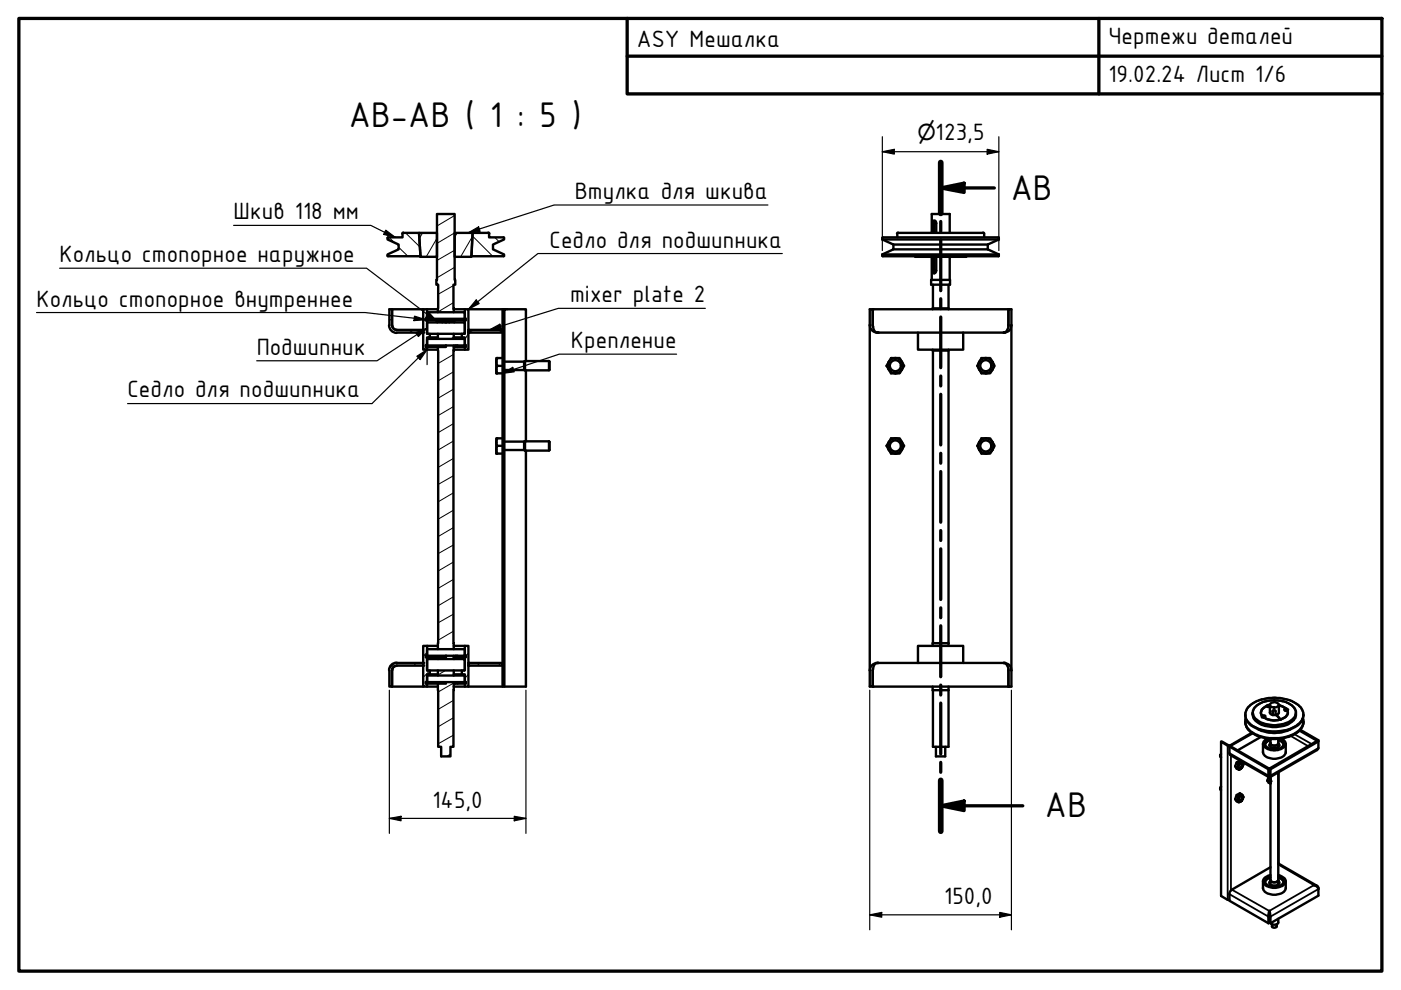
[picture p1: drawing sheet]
<svg xmlns="http://www.w3.org/2000/svg" width="297mm" height="210mm" viewBox="0 0 297 210" stroke-linecap="round" stroke-linejoin="round" font-family="sans-serif">
<!-- layer: Hatch (ISO) -->
<g fill="none" stroke="#000" stroke-width=".21">
<path d="M82.5 50.3l1 1M84.5 52.4l2 1.9M86 49.4l3 3M89.6 49.4l-.7 1.2M92.6 50.5l-2.2 4M96.4 56.7l-3.8 2.2M96.4 53.1l-3.8 2.1M96.4 49.4l-3.8 2.2M96.4 45.7l-3.8 2.2M97 49.4l-.6 .9M99.9 54.3h.1M104.5 54.3l-4.3-4.2-2.5 4.4"/>
<path d="M104.9 50.3l.9 .9M82.5 67.7l.6 .3M86.6 69.9l1 .6M90.3 73.6l-.3 .5M90.6 66.8l-.9 1.4M96 67.9l-.4 .3M96.1 64.2l-3.3 1.9M96.1 60.6l-3.2 1.8M96.1 78.8l-3.2 1.9M96.1 75.2l-3.2 1.9M96.2 71.5l-.6 .4M96.5 60.3v.1"/>
<path d="M98.6 65.6v.1M99.3 70l1 .5M99.3 70.6l-.7 1.4M105.6 69.9l1 .6M106.6 77.7l.3 .7M106.6 71.3l.3 .7M106.9 65.6v.1M96.1 97.2l-3.2 1.9M96.1 93.5l-3.2 1.9M96.1 89.8l-3.2 1.9M96.1 86.2l-3.2 1.9M96.1 82.5l-3.2 1.9"/>
<path d="M106.6 96.7l.3 .7M106.6 90.4l.3 .7M106.6 84l.3 .7M96.1 119.2l-3.2 1.9M96.1 115.5l-3.2 1.9M96.1 111.9l-3.2 1.9M96.1 108.2l-3.2 1.9M96.1 104.5l-3.2 1.9M96.1 100.9l-3.2 1.8M106.6 115.8l.3 .7M106.6 109.4l.3 .7M106.6 103.1l.3 .7"/>
<path d="M90.6 138.3l-.9 .8M93 139.4h-.2M96.1 133.8l-3.2 1.9M96.1 130.2l-3.2 1.9M96.1 126.5l-3.2 1.9M96.1 122.8l-3.2 1.9M96.2 137.4l-.3 .2M99.3 138.5l-.6 .5M106.6 134.8l.3 .7M106.6 128.5l.3 .7M106.6 122.1l.3 .7M83.7 140.7l-1.1 1"/>
<path d="M88.3 140.6l-.6 .5M91.1 142.2l-1.4 1.4M94.5 142.1l-1.7 1M95.5 159.9l-.8 .5M96.1 155.9l-3.2 1.8M96.1 152.2l-3.2 1.9M96.1 148.5l-3.2 1.9M96.2 144.8l-3.3 1.9M99.3 143l-.7 .8M101.8 140.6l-.6 .5M106.2 140.6l-.5 .5M106.6 141.2l.3 .7"/>
</g>
<!-- layer: Visible (ISO) -->
<g fill="none" stroke="#000" stroke-width=".51">
<path d="M82.2 50.5v.3l2.3 1.1v1l-2.3 1v.4M82.2 54.2l.1 .1M82.3 50.3l-.1 .1M85.3 49.6v.7h-3M85.5 49.3l-.2 .2M85.5 49.4h3.3l.4 4.9h-6.9M88.8 49.4h3.8v5.1h-3.4zM96.4 49.4h3.8l-.3 5.1h-3.5zM103.5 49.4h-3.3l-.3 4.9 7-.1M103.5 49.3l.3 .2M103.7 49.6v.7l3.2 .1M106.9 50.5v.3l-2.4 1.1v1l2.4 1v.4"/>
<path d="M187.1 53.9h24.7M187.1 50.8h24.7M187.1 50.5v.3M187.1 53.9v.4M187.1 50.8l2.3 1.1M187.1 54.2l.1 .1M187.2 50.3l-.1 .1M187.2 50.3l24.6 .1M189.4 51.9v1l-2.3 1M189.4 52.9h20M189.4 51.9h20M190.2 49.6v.7"/>
<path d="M190.4 49.3l-.2 .2M190.4 49.4h18M194.1 54.3v.2h3.6v-.2M197.4 59.3h4v1.1h-4zM197.5 49.4v-4h3.9v4M197.5 54.5v4.8M197.7 49.4v-2.1a.44 .44 0 0 1 .4-.5 .44 .44 0 0 1 .4 .5v2.1M197.9 54.3v.2M198.1 54.5v2.9l.1 .5M198.2 46.8l-.1 .5v2.1M201.4 54.5v4.8M204.9 54.3v.2h-7.2v2.9a.44 .44 0 0 0 .4 .5 .44 .44 0 0 0 .4-.5v-2.9"/>
<path d="M208.4 49.3l.3 .2v.8M209.4 52.9l2.4 1M209.4 51.9v1M211.8 50.5v.3M211.8 53.9v.4M211.8 50.8l-2.4 1.1M211.8 54.2l-24.6 .1M82.5 69a1.62 1.62 0 0 0 1.6 1.6M82.5 68.9v-3.3h.6v3.3M83.1 68.9l.4 .9 .6 .1M83.1 69a.98 .98 0 0 0 1 .9M84.1 69.9h5.6v.6h-5.6"/>
<path d="M89.7 65.6h-6.6l.1 3.7M90.3 67.6h8.4v.3h-8.4zM90.3 73.3h6.7v.3h-.8M90.3 73.3v.3h4.3v-.3M90.3 67.6l.3-.1v-1.9h-.9v8.5h.9v-.5M90.6 73.2h.1M90.6 67.6h.1M90.6 67.9v2.9h8v-2.9M90.6 65.6h2.2M90.6 66.3v1.2M90.6 71.9v1.3M90.6 74.1h2.2"/>
<path d="M90.6 70.6v.1M90.6 71.9h.1M90.6 66.3h.1M90.6 66.2h7.9M90.6 71.9h7.9M91.1 70.8v.7h-.5v1.6h-.3v.2M91.1 71.5h1.7M92.8 66.2l.1-5.8h-.4v-1.1h.1v-13.9h3.8v13.9h.1v1.1h-.4l.1 5.8M92.8 73.6v64M92.8 70.8v1.1M93 67.9v.3M93.8 68.4v-.2h.6v.2"/>
<path d="M93.8 68.2h-1.1v.2M95.2 68.4v-.2h1.1v.2M95.2 68.2h-.5v.2M96 67.9v.3M96.2 73.3v64.3M96.2 65.6h2.4M96.2 74.1h2.4M96.2 71.5h1.7M96.2 70.8v1.1M96.6 73.3v.3M97 73.3h1.7M97.9 70.8v.7h.7v1.6l.1 .2"/>
<path d="M98.4 68.4l.1 .1M98.4 68.4h-7.8v2.2M98.5 71.9h.1M98.5 66.3h.1M98.5 73.2h.1M98.5 67.6h.1M98.5 70.6l-.1 .1M98.6 66.3v1.2M98.6 68.5v2.1M98.6 71.9v1.3M98.7 67.6l-.1-.1v-1.9h.7v8.5h-.7v-.5M98.7 73.3v.3h-1.7"/>
<path d="M99.3 69.9h7.3v.6h-7.3zM99.3 65.6h7.3M105.2 76.7l.2 .9-.2 .7 .2 .9M105.2 76.7v2.5h1.4M105.4 75.9l-.2 .8M105.4 75.9h-.2v.8M105.4 75.9h1.2M105.4 77.6h1.2M106.9 65.6v80h-.3v-80h4.9v11M106.9 76.7h4.2M106.9 78.5h4.2M111.1 76.7v1.8"/>
<path d="M111.1 78.5h.2M111.3 76.6v1.9M111.3 76.6l-.2 .1M111.3 76.6h5.1M111.5 78.5v15.1M116.4 76.6l.1 .1v1.7l-.1 .1h-5.1M116.4 76.6v1.9M184.4 68.9a1.63 1.63 0 0 0 1.7 1.6M185 68.9v-3.3h-.6v80h.6v-3.5M185 68.9a1.41 1.41 0 0 0 1.1 1.6M185 68.9l.1 .4M185 68.9v-3.3h28.8v3.3"/>
<path d="M188.9 75.9h1.9l.9 1.7-.9 1.6h-1.9l-.9-1.6zM194.6 70.5v3.6h9.6v-3.6M197.7 74.1v.2h3.4M197.8 60.4v5M197.8 74.3v62.1M201.1 65.4h-3.4v.2M201.1 60.4v5.2M201.1 74.1v62.8M207.6 78.3a1.62 1.62 0 0 0 2.8 0M207.6 78.3l.5 .9h1.8l.5-.9M210.4 76.7a1.62 1.62 0 0 0-2.2-.6 1.62 1.62 0 0 0-.6 2.2M210.4 76.7a1.62 1.62 0 0 1 0 1.6"/>
<path d="M210.4 76.7l-.5-.8h-1.8l-.9 1.7 .4 .7M210.4 76.7l.5 .9-.5 .7M213.8 68.9v-3.3h.6v80h-.6v-3.5M213.8 68.9a1.41 1.41 0 0 1-1 1.6M213.8 68.9v.4M214.4 68.9a1.52 1.52 0 0 1-1.5 1.6h-26.8M105.2 93.8l.2 .7-.2 .8 .2 .9M105.2 93.8v2.4h1.4M105.4 92.9l-.2 .9M105.4 92.9h-.2v.9M105.4 92.9h1.2M105.4 94.5h1.2"/>
<path d="M106.9 93.6h4.2M106.9 95.4h4.2M111.1 93.6v1.8M111.1 95.4l.2 .1M111.3 93.6v1.9M111.3 93.6h-.2M111.3 93.6h5.1M111.5 95.5v50.1h-4.6M116.4 93.6l.1 .1v1.7l-.1 .1h-5.1M116.4 93.6v1.9M188.9 92.9h1.9l.9 1.6-.9 1.7h-1.9l-.9-1.7zM207.6 93.7a1.62 1.62 0 0 1 2.8 0"/>
<path d="M207.6 93.7a1.62 1.62 0 0 0 .6 2.3 1.62 1.62 0 0 0 2.2-.6M207.6 93.8l.5-.9h1.8l.5 .9M207.6 93.8l-.4 .7 .9 1.7h1.8l.5-.9M210.4 93.7a1.62 1.62 0 0 1 0 1.7M210.4 93.8l.5 .7-.5 .8M90.3 139v.4h4.3v-.4M90.3 139h.3v-2.1h-.9v8.7h.9v-.7M90.3 139h4.3M90.6 138.9v.1M90.6 139.4v2.7M90.6 137.7v1.3M90.6 136.9h2.2"/>
<path d="M90.6 137.6v.1M90.6 137.6h7.9M90.6 139.7h7.8M90.6 139.8v2.2M92.8 139.4v.3M94.6 139h2.4v.4h-.8M96.2 136.9h2.4M96.2 139v.7M96.6 139v.4M97 139h1.7M98.4 139.8l.1 .1M98.5 137.6v.1"/>
<path d="M98.5 138.9v.1M98.6 139.4v2.7h-8M98.6 137.7v1.3M98.6 139.9v2.1M98.7 139h-.1v-2.1h.7v8.7h-.7v-.7M98.7 139v.4h-1.7M201.1 136.4h-3.4v.5M83.2 141.8l-.1 3.8h6.6M84.1 141.1a.98 .98 0 0 0-1 1M84.1 140.5a1.62 1.62 0 0 0-1.6 1.6M84.1 141.1l-.6 .3-.4 .7v3.5h-.6v-3.5M84.1 140.6h5.6v.5h-5.6"/>
<path d="M90.3 144.6h6.7v.3h-.8M90.3 144.6v.3h4.3v-.3M90.6 144.6h.1M90.6 145.6h2.2M90.6 142.1h.1M90.6 143.2v1.4M90.6 143.2l7.9 .1M91.1 142.1v.9h-.5v1.6h-.3M91.1 143h1.7M92.8 142.1v1.1M96.2 144.6l-.1 13.7h-.6v2.1h-2v-2.1h-.6l-.1-13.4M96.2 145.6h2.4"/>
<path d="M96.2 143h1.7M96.2 142.1v1.1M96.6 144.6v.3M97 144.6h1.7M97.9 142.1v.9h.7v1.6h.1M98.5 144.6h.1M98.5 142.1h-.1M98.6 143.3v1.3M98.7 144.6v.3h-1.7M99.3 140.6h7.3v.5h-7.3zM99.3 145.6h7.3M185 142.1v3.5h28.8v-3.5"/>
<path d="M185.1 141.8l-.1 .3M186.1 140.6a1.41 1.41 0 0 0-1.1 1.5M186.1 140.6a1.63 1.63 0 0 0-1.7 1.5M186.1 140.6h26.8a1.52 1.52 0 0 1 1.5 1.5M194.6 140.6v-3.7h9.6v3.7M197.7 145.6v.7h3.4M198.4 158.3v2.1h2v-2.1M201.1 145.6v12.7h-3.3v-12M212.8 140.6a1.41 1.41 0 0 1 1 1.5M213.8 141.8v.3M260.7 158.3l8.2 4.8M264 152.9a3.2 3.2 0 0 0 2.3 3 9 9 0 0 0 9.4-1.1l.4-.7 .3-1.2"/>
<path d="M264.1 152.3a2.95 2.95 0 0 0 2 3.4 9.2 9.2 0 0 0 9.4-.9 2.37 2.37 0 0 0 .7-2.5M264.7 149.8a8.8 8.8 0 0 1 8.1-1.5 4.4 4.4 0 0 1 3.6 2.9 3.3 3.3 0 0 1-2.6 3.3 9.6 9.6 0 0 1-8.6-.7 2.61 2.61 0 0 1-.5-4zM265.4 155.4l-4.6 2.7h-.3l-1.5-.9-.1 .1M265.6 155.5l-4.8 2.7h-.3l-1.6-.9v32.7l1.4 .8 .4 .1M266.4 149.6a6.5 6.5 0 0 1 7.7 .2 2.23 2.23 0 0 1-.8 3.7 6.8 6.8 0 0 1-7-.6 2.15 2.15 0 0 1 .1-3.3zM266.8 154.7a7.8 7.8 0 0 0 6.8 0M267.3 156.2l-4.9 2.9M267.6 151.7l-.1 .4h.5M267.6 151.7h.4a.23 .23 0 0 1 .3 .2 .23 .23 0 0 1-.3 .2M267.6 151.7v.4M267.8 159.4a1.96 1.96 0 0 0 2.1 1.5h.3a2.12 2.12 0 0 0 2.4-1.5M267.8 157.7v1.9"/>
<path d="M268.5 149.7a1.37 1.37 0 0 0-.9 2M268.5 149.7l.3 .2 .4-.1M268.8 156.6a1.1 1.1 0 0 0-1 1 1.1 1.1 0 0 0 .8 1.1 3.1 3.1 0 0 0 3.9-.7 1.19 1.19 0 0 0-.9-1.4M269.2 149.5h-.5l-.2 .2M269.2 149.5v1.6a.99 .99 0 0 0 1.4 .4l.9 1.1a4.4 4.4 0 0 1-3.5-.5M269.4 156.9a1.62 1.62 0 0 0-1.2 .9M269.4 157.6a.55 .55 0 0 0-.2 .7 .55 .55 0 0 0 .7 .2 .92 .92 0 0 0 1.3-.7l-.2-.2M269.4 157.8l-.2 .4M269.4 158.3v-1.7a1.24 1.24 0 0 0-1.2 1.4 2.55 2.55 0 0 0 3.9 0 1.13 1.13 0 0 0-1.1-1.4v1.7M269.4 157.5a.91 .91 0 0 0 1.5 .4l.1-.4M269.4 157.6a.99 .99 0 0 0 1.6 0M269.5 149.1a1.18 1.18 0 0 1 1.6 .4 1.05 1.05 0 0 1-.9 .5 1.05 1.05 0 0 1-1-.6z"/>
<path d="M269.8 151.6l.1-1 .5 .1v.9M269.9 150.7v.9M270.6 151.5v.1M271 156.9a1.62 1.62 0 0 1 1.2 .9M271 157.8l.2 .4M271.1 149.5l.8 .3 .8 .5M271.1 149.5v1.7l-.5 .3M272.6 157.7v1.9M272.7 150.3l.4 .2-.2 .2M272.7 150.3h-.3a.33 .33 0 0 0 .1 .4 .33 .33 0 0 0 .4 0M272.7 150.3l-.1 .4M272.9 150.7a1.46 1.46 0 0 1-1.2 1.8 4.6 4.6 0 0 1-3.7-.4"/>
<path d="M272.9 150.7a1.19 1.19 0 0 1-.9 1.6l-.5 .3-.9-1.1M275.5 154.9l3.8 2.2M275.7 154.7l3.8 2.2M279.3 157.1l.2-.2v.3zM279.3 157.1l-10.2 5.9M258.7 160.3l.2-.4a.4 .4 0 0 0 0 .7M258.7 167.2l.2-.4a.4 .4 0 0 0 0 .7M261.9 162.5l.4 .2M261.9 169.5l.4 .1M262.2 161.6l.4 .3M262.2 168.6l.4 .2M262.5 162.3v.7l-.2-.3z"/>
<path d="M262.5 163h.5l-.4 .2zM262.5 169.3v.6l-.2-.3zM262.5 169.9l.5 .1-.4 .1zM262.6 161.9l.4-.2-.5 .6zM262.6 168.8l.4-.2-.5 .7zM262.8 168.9a.35 .35 0 0 1 .5-.1 .35 .35 0 0 1 .1 .5 .5 .5 0 0 1-.8 .4v-.5zM263 161.8h.1a.44 .44 0 0 1 .4 .4 .44 .44 0 0 1-.3 .5 .36 .36 0 0 1-.5 .2 .36 .36 0 0 1-.1-.6zM263 161.7l.3-.2 .2 .3-.2-.2zM263 168.6l.3-.2 .2 .3-.2-.1zM263.3 161.5l-.4-.2-.7 .3-.3 .9 .3 .5 .4 .2M263.3 161.8v.4a.76 .76 0 0 1-.7 .6M263.3 168.4l-.4-.2-.7 .4-.3 .9 .3 .4 .4 .2"/>
<path d="M263.3 168.8a.79 .79 0 0 1-.7 1M263.5 161.8h.1l-.1 .6 .1-.3zM263.5 162.4l-.5 .6zM263.5 168.7l.1 .1-.1 .5 .1-.2zM263.5 169.3l-.5 .7zM268.7 165.5l.4 .2M268.9 163.1v1.7l.2-.2M268.9 163.1l.2-.1v1.4M269 164.7l.4 .2M269.1 163l-8.2-4.8-.2 .1v1.6l.1 .2 8.2 4.7-.3 .7 .3 .5 .4 .2M269.1 164.6h.1M269.1 164.4h.1"/>
<path d="M269.1 163v1.6M269.1 163l.3 .1M269.3 165.3v.7l-.2-.3zM269.3 166h.1M269.4 165.1l-.1 .2 .1-.1M269.4 163.1l-.1 1.7-.2-.2M269.4 163.1l10.1-5.9v1.4l-.3 .4-9.9 5.8M269.4 164.8v22.7M271 163.8v23.7M271.1 163.7v19.4M267.8 188.2a1.96 1.96 0 0 0 2.1 1.5h.3a2.12 2.12 0 0 0 2.4-1.5M267.8 186.9v1.5"/>
<path d="M269.1 193.1l.3 1.1v1.5M269.1 193.1l-.2 .8v1.8M269.1 193.1v2.5l-.2 .1M269.1 194.2v1.4l.3 .1M269.4 185.5a1.65 1.65 0 0 0-1.6 1.4 2.8 2.8 0 0 0 3.8 1 1.06 1.06 0 0 0 1-.9 1.06 1.06 0 0 0-.8-1.2l-.8-.3M269.4 185.8a1.24 1.24 0 0 0-1.2 1.3 2.55 2.55 0 0 0 3.9 0 1.13 1.13 0 0 0-1.1-1.3M269.4 186.1a1.62 1.62 0 0 0-1.2 .9M269.4 186.8a.55 .55 0 0 0-.2 .7 .55 .55 0 0 0 .7 .2 .98 .98 0 0 0 1.3-.7l-.2-.2M269.4 186.9l-.2 .4M269.4 186.5a.71 .71 0 0 0 1 .5h.4l.2-.5M269.4 186.6a1.02 1.02 0 0 0 1.6 .2v-.2M269.4 183.9l-8.2 4.7-.5 .7v1.7l8.2 4.7"/>
<path d="M269.7 195.9v.5a.57 .57 0 0 0 .5 .3 .57 .57 0 0 0 .5-.3v-.5M271 186.1a1.62 1.62 0 0 1 1.2 .9M271 186.9l.2 .4M271 194.8v.8a1 1 0 0 1-1.6 .1M271 183l.1 .1M271.1 183.1l8.1 4.7M272.6 186.9v1.5M279.5 188.5a1.21 1.21 0 0 0-.9-.8 .81 .81 0 0 1 .9 .5v1.7l-10.1 5.8"/>
<circle cx="189.8" cy="77.5" r="1.17"/>
<circle cx="189.8" cy="77.5" r="1.62"/>
<circle cx="209" cy="77.5" r="1.17"/>
<circle cx="189.8" cy="94.6" r="1.17"/>
<circle cx="189.8" cy="94.6" r="1.62"/>
<circle cx="209" cy="94.6" r="1.17"/>
</g>
<g fill="#000">
<circle cx="89.7" cy="69.9" r=".25"/>
<circle cx="89.7" cy="70.5" r=".25"/>
<circle cx="99.3" cy="70.5" r=".25"/>
<circle cx="99.3" cy="69.9" r=".25"/>
<circle cx="185" cy="65.6" r=".25"/>
<circle cx="186.1" cy="70.5" r=".25"/>
<circle cx="212.9" cy="70.5" r=".25"/>
<circle cx="213.8" cy="65.6" r=".25"/>
<circle cx="89.7" cy="141.1" r=".25"/>
<circle cx="89.7" cy="140.6" r=".25"/>
<circle cx="99.3" cy="141.1" r=".25"/>
<circle cx="99.3" cy="140.6" r=".25"/>
<circle cx="185" cy="145.6" r=".25"/>
<circle cx="186.1" cy="140.6" r=".25"/>
<circle cx="212.9" cy="140.6" r=".25"/>
<circle cx="213.8" cy="145.6" r=".25"/>
<circle cx="269.1" cy="164.6" r=".25"/>
<circle cx="269.4" cy="165.6" r=".25"/>
<circle cx="269.1" cy="193.4" r=".25"/>
<circle cx="269.1" cy="193.1" r=".25"/>
<circle cx="278.6" cy="187.7" r=".25"/>
</g>
<!-- layer: Visible Narrow (ISO) -->
<g fill="none" stroke="#000" stroke-width=".38">
<path d="M260.5 158l-.2 .1v32.7M260.9 158l.1 .3M264 153.1a3.5 3.5 0 0 0 3 3 8.9 8.9 0 0 0 8.7-1.4l.6-1.1 .1-.5M264 151.5a3.4 3.4 0 0 0 2.6 2.9 9.6 9.6 0 0 0 8.6-.8 3.1 3.1 0 0 0 1.2-2.1M265.2 149.5a9.4 9.4 0 0 1 9.4-.4 2.48 2.48 0 0 1 1.1 4 8.3 8.3 0 0 1-8 1.6 4.4 4.4 0 0 1-3.7-3.1 3.1 3.1 0 0 1 1.2-2.1zM265.6 151.2a2.92 2.92 0 0 0 2.6 2.3 6.6 6.6 0 0 0 6.1-1.1l.3-.5 .2-.7M266.3 149.8a6.5 6.5 0 0 1 8 .2 1.89 1.89 0 0 1-.9 2.9 6.7 6.7 0 0 1-7.2-.6 1.7 1.7 0 0 1 .1-2.5zM269.4 156.9a1.26 1.26 0 0 0-1.2 1M269.9 150.7l-.1 .1M271 156.9a1.5 1.5 0 0 1 1.2 1M273.7 156.1l3.7 2.1M274.4 155.7l3.7 2.1"/>
<path d="M279.5 158.6l-10.1 5.8h-.5l-8.2-4.7M261 160.2v28.6M269.4 186.1a1.26 1.26 0 0 0-1.2 .9M271 186.1a1.5 1.5 0 0 1 1.2 .9M271 183.3l7.6 4.4-9.5 5.4-7.9-4.5M279.5 188.2h.1M279.5 188.5l-10.1 5.8-.3-.1-.2 .1-8.2-4.7"/>
</g>
<!-- layer: Section Line (ISO) -->
<g fill="none" stroke="#000" stroke-width=".7">
<path d="M199.5 39.8l4.9-1v2zM199.5 34.5v10.7M199.5 39.8h11.3M199.5 47v2.1M199.5 50.8v10.8M199.5 63.3v2.1M199.5 67.2v10.7M199.5 79.7v2.1M199.5 83.6v10.7M199.5 96.1v2.1M199.5 100v10.7M199.5 112.5v2.1"/>
<path d="M199.5 116.4v10.7M199.5 128.9v2.1M199.5 132.7v10.8M199.5 145.3v2.1M199.5 149.1v10.8M199.5 170.9l4.9-1.1v2.1zM199.5 161.6v2.1M199.5 165.5v10.7M199.5 170.9h17.4"/>
</g>
<path d="M199.5 34.5v10.7M199.5 165.5v10.7" fill="none" stroke="#000" stroke-width="1.2"/>
<path d="M199.5 39.8l4.9-1v2zM199.5 170.9l4.9-1.1v2.1z" fill="#000"/>
<!-- layer: Border (ISO) -->
<path d="M4 3.9h289v202h-289zM133 3.9v16h160M133 11.9h160M233 3.9v16" fill="none" stroke="#000" stroke-width=".7"/>
<!-- layer: Dimension (ISO) -->
<g fill="none" stroke="#000" stroke-width=".25">
<path d="M187.1 32.2l2.5-.5v1zM187.1 32.2h24.7M187.1 29v24.1M209.3 31.7l2.5 .5-2.5 .5zM211.8 29v24.1M82.5 146.3v30.4M111.5 146.3v30.4M184.4 146.3v50.8M214.4 146.3v50.8M82.5 173.5l2.5-.4v.9zM82.5 173.5h29M109 173.1l2.5 .4-2.5 .5z"/>
<path d="M184.4 194l2.5-.5v1zM184.4 194h30M212 193.5l2.4 .5-2.4 .5z"/>
</g>
<path d="M187.1 32.2l2.5-.5v1zM209.3 31.7l2.5 .5-2.5 .5zM82.5 173.5l2.5-.4v.9zM109 173.1l2.5 .4-2.5 .5zM184.4 194l2.5-.5v1zM212 193.5l2.4 .5-2.4 .5z" fill="#000"/>
<!-- layer: Symbol (ISO) -->
<g fill="none" stroke="#000" stroke-width=".25">
<path d="M12.6 56.9h65.1l15 11.3M49.5 47.8h29.1l5.2 2.5M81.8 48.8l2 1.5-2.5-.6zM99.3 49.4l2.2-1.3 .3 1zM162.8 43.5h-45.3l-18.2 5.9M165.9 53.8h-51.9l-14.7 11.8M7.7 66.3h69.7l12.9 1.5M87.9 67l2.4 .8-2.5 .2zM88.1 70.5l2.5-.9-1.9 1.7zM88.4 75.5l2.2-1.4-1.5 2.1zM90.6 74.1l-11.7 11.5h-51.8M90.6 69.6l-10.7 6.9h-25.5"/>
<path d="M90.6 73.1v4.2M91 66.3l1.7 1.9-2.3-1zM101 63.6l.6 .8-2.3 1.2zM103.8 69.9l2.2-1.2 .3 1zM106.6 79.2l2.1-1.3 .3 .9zM143.4 75.1h-24.8l-12 4.1M149.5 65.4h-31.1l-14.6 4.5"/>
</g>
<path d="M81.8 48.8l2 1.5-2.5-.6zM99.3 49.4l2.2-1.3 .3 1zM87.9 67l2.4 .8-2.5 .2zM88.1 70.5l2.5-.9-1.9 1.7zM88.4 75.5l2.2-1.4-1.5 2.1zM91 66.3l1.7 1.9-2.3-1zM101 63.6l.6 .8-2.3 1.2zM103.8 69.9l2.2-1.2 .3 1zM106.6 79.2l2.1-1.3 .3 .9z" fill="#000"/>
<g font-size="8.1">
<text x="74" y="27">AB-AB ( 1 : 5 )</text>
<text x="214.3" y="42.5">AB</text>
<text x="221.6" y="173.3">AB</text>
</g>
<g font-size="5.4">
<text x="135" y="9.9">ASY Мешалка</text>
<text x="235" y="9.4">Чертежи деталей</text>
<text x="235" y="17.4">19.02.24 Лист 1/6</text>
<text x="198.4" y="29.7">123,5</text>
<text x="49.5" y="46.5">Шкив 118 мм</text>
<text x="121.9" y="42.2">Втулка для шкива</text>
<text x="116.5" y="52.5">Седло для подшипника</text>
<text x="12.6" y="55.6">Кольцо стопорное наружное</text>
<text x="7.7" y="65">Кольцо стопорное внутреннее</text>
<text x="120.9" y="64">mixer plate 2</text>
<text x="54.4" y="75.2">Подшипник</text>
<text x="121" y="73.8">Крепление</text>
<text x="27.1" y="84.2">Седло для подшипника</text>
<text x="91.7" y="171.2">145,0</text>
<text x="200.2" y="191.7">150,0</text>
</g>
<text font-size="4.6" x="194.5" y="29.7">⌀</text>
</svg>
